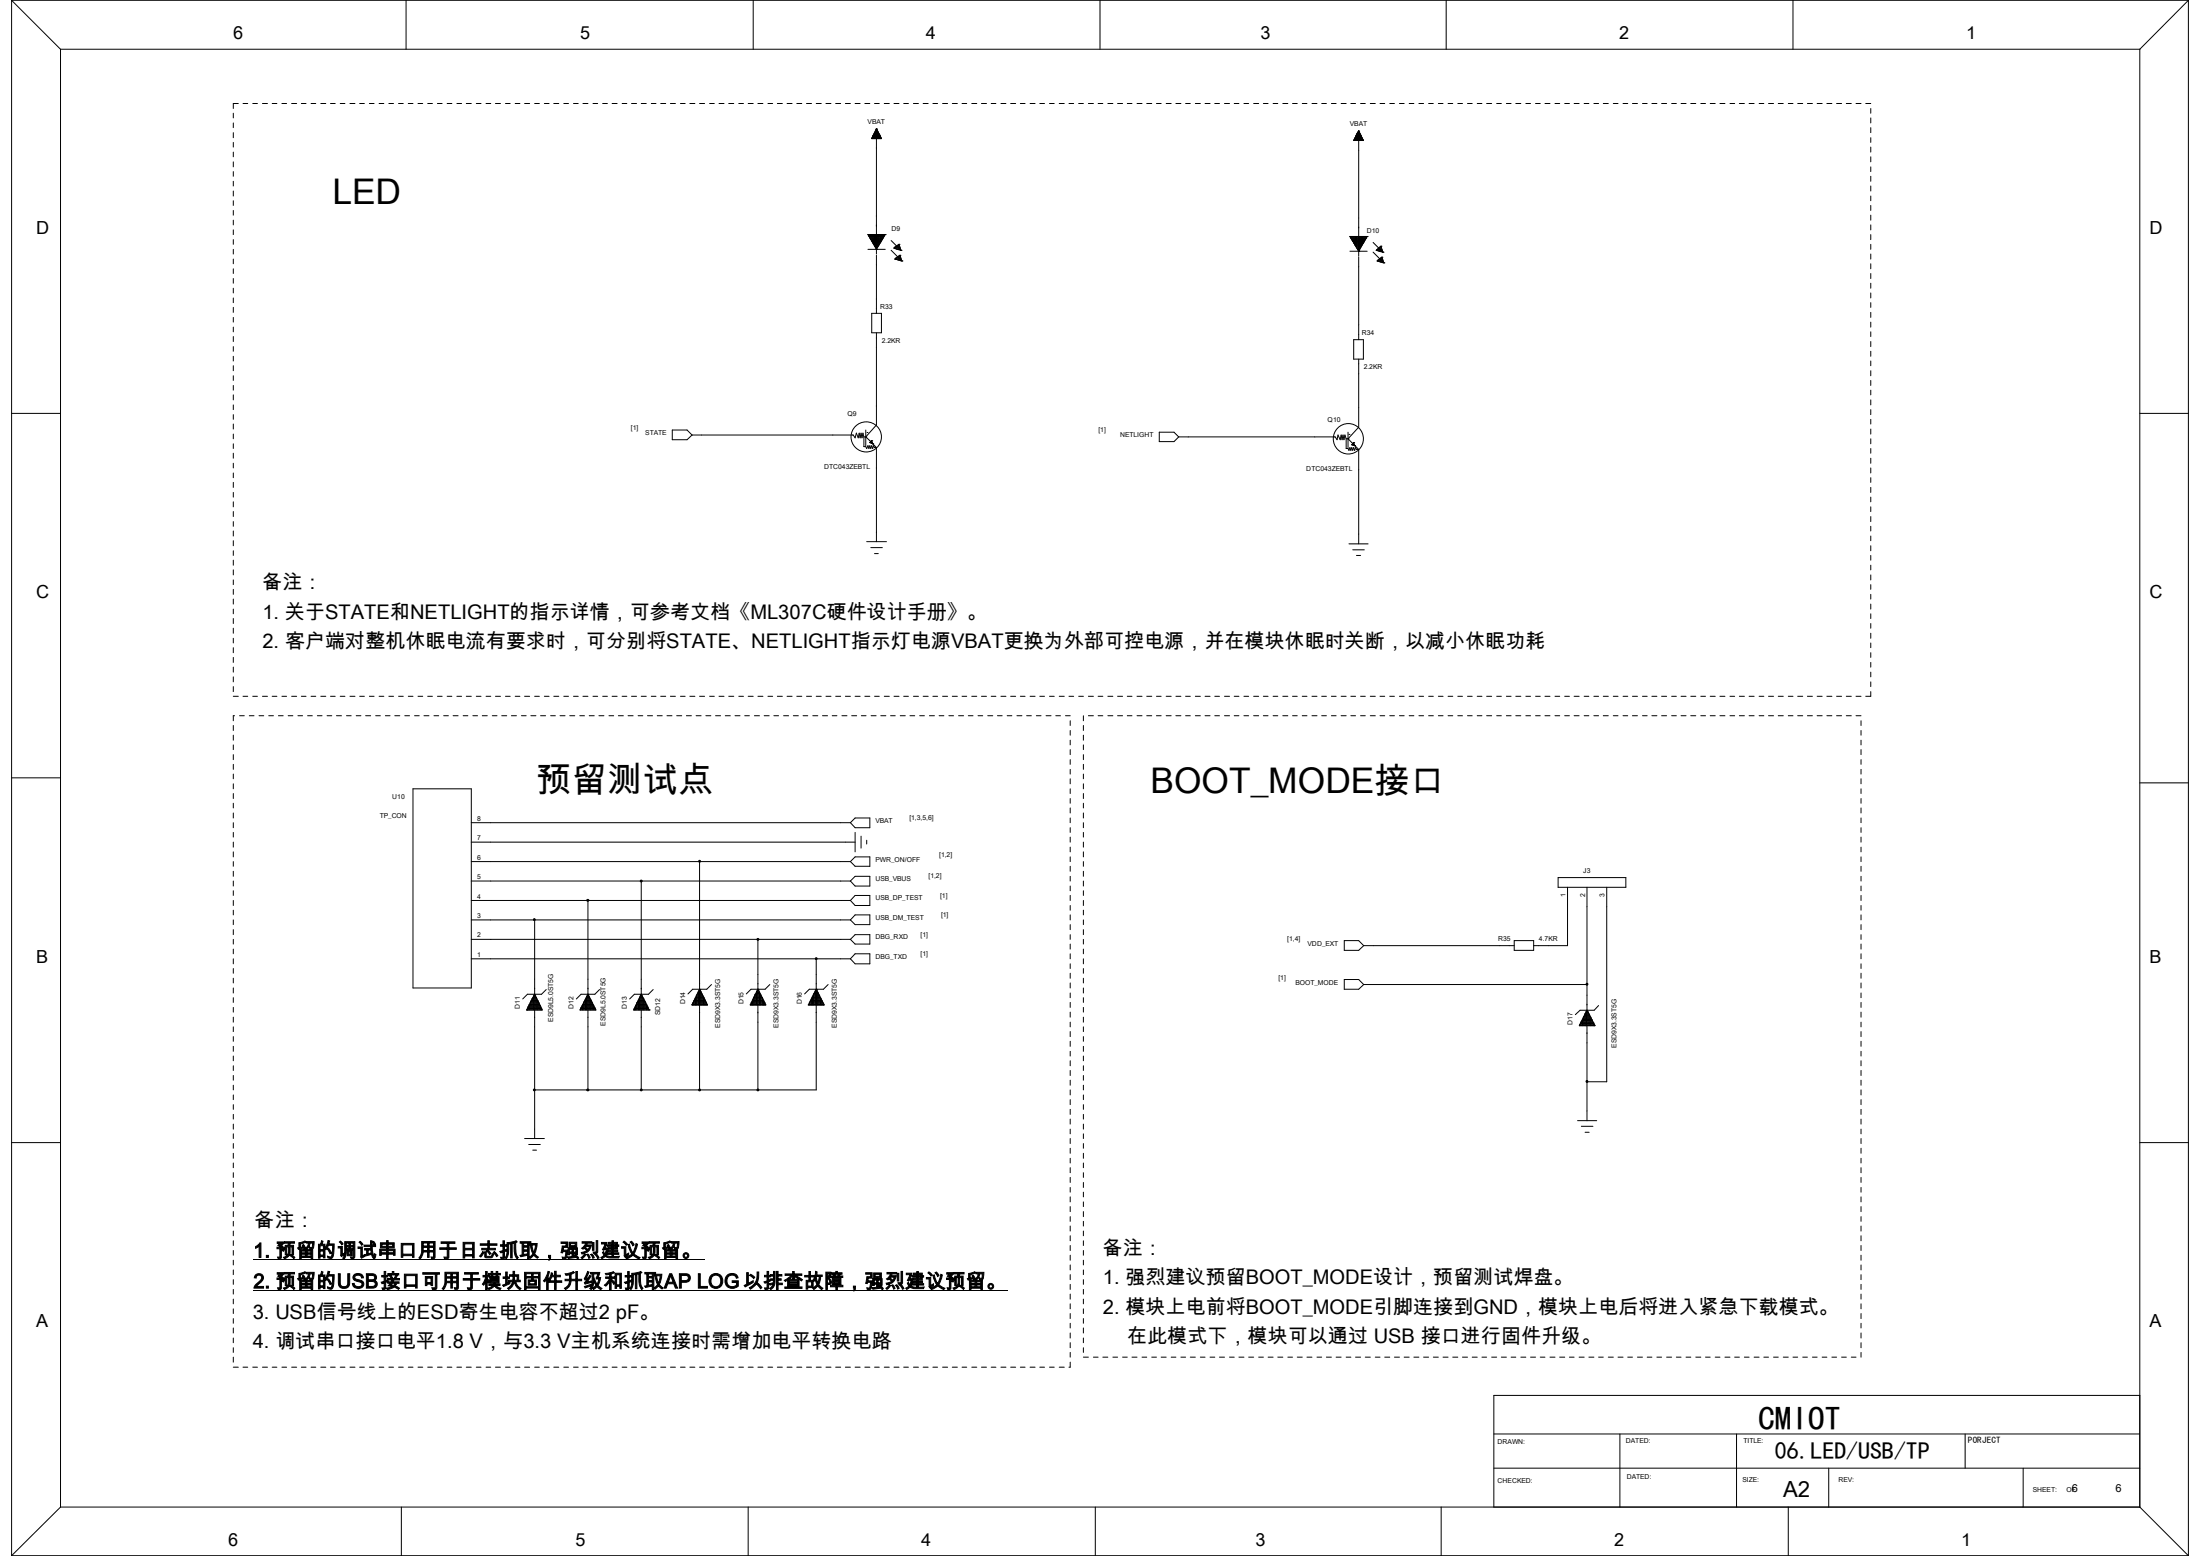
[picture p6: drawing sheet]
<svg xmlns="http://www.w3.org/2000/svg" width="297mm" height="210mm" viewBox="0 0 297 210" stroke-linecap="round" stroke-linejoin="round" font-family="sans-serif">
<g fill="none" stroke="#000" stroke-width=".14">
<path d="M1.6 0l6.6 6.6M1.6 0v210M1.6 0h293.8M8.2 6.6h280.7M8.2 6.6v196.8M31.5 15.3v.6M31.5 16.6v.6M31.5 17.9v.7M31.5 19.2v.7M32.2 14h-.7v.6M32.8 14h.6M34.1 14h.7"/>
<path d="M35.4 14h.7M36.7 14h.7M38.1 14h.6M39.4 14h.6M40.7 14h.6M42 14h.6M43.3 14h.7M44.6 14h.7M45.9 14h.7M47.2 14h.7M48.6 14h.6M49.9 14h.6"/>
<path d="M51.2 14h.6M52.5 14h.6M53.8 14h.6M54.8 0v6.6M55.1 14h.7M56.4 14h.7M57.7 14h.7M59.1 14h.6M60.4 14h.6M61.7 14h.6M62.9 14h.7M64.3 14h.6"/>
<path d="M65.6 14h.7M66.9 14h.7M68.2 14h.7M69.6 14h.6M70.8 14h.7M72.2 14h.6M73.5 14h.6M74.8 14h.6M76.1 14h.7M77.4 14h.7M78.7 14h.7M80.1 14h.6"/>
<path d="M81.4 14h.6M82.6 14h.7M84 14h.6M85.3 14h.6M86.6 14h.6M87.9 14h.7M89.2 14h.7M90.5 14h.7M91.9 14h.6M93.1 14h.7M94.4 14h.7M95.8 14h.6"/>
<path d="M97.1 14h.6M98.4 14h.7M99.7 14h.7M101 14h.7M101.7 0v6.6M102.3 14h.7M103.7 14h.6M104.9 14h.7M106.3 14h.6M107.6 14h.6M108.9 14h.7M110.2 14h.7"/>
<path d="M111.5 14h.7M112.8 14h.7M114.1 14h.7M115.4 14h.7M116.8 14h.6M117.7 18.6v.1M117.7 18.7h1.3M117.7 18.6h1.3v.1M117.8 18.6h1.1M117.8 18.5h1.1M117.9 18.3h.9v.4M117.9 18.3v.4"/>
<path d="M117.9 18.3h.9M117.9 18.2h.9M117.9 18.2v.5M117.9 18.2h.8M118 18.1h.7v.6M118 18.1v.6M118 18.1h.7M118 18h.7M118 17.9v.8M118.1 14h.6M118.1 17.9v.8M118.1 18h.5"/>
<path d="M118.1 17.9h.5M118.2 17.8h.3v.9M118.2 17.8h.3M118.2 17.7v1M118.2 17.7h.3M118.2 17.7h.2M118.2 17.6h.2M118.2 17.5v1.2M118.3 17.6h.1M118.3 17.5h.1v1.2M118.3 17.4v1.3M118.3 17.4h.1"/>
<path d="M118.3 17.4v16.9M118.3 17.4l-.6 1.3M118.3 17.4l.7 1.3h-1.3M118.4 17.6v1.1M118.5 17.7v1M118.6 17.9v.8M118.7 18v.7M118.8 18.2v.5M118.8 18.4h-1v.3M118.9 18.4v.3M118.9 18.5h-1.1v.2M118.9 18.5v.2"/>
<path d="M119.4 14h.7M120.7 14h.7M122 14h.6M123.3 14h.7M124.6 14h.7M125.9 14h.7M127.3 14h.6M128.6 14h.6M129.9 14h.6M131.2 14h.7M132.5 14h.7M133.8 14h.7"/>
<path d="M135.1 14h.7M136.4 14h.7M137.8 14h.6M139.1 14h.6M140.4 14h.6M141.7 14h.6M143 14h.7M144.3 14h.6M145.6 14h.7M146.9 14h.7M148.3 14h.6M148.5 0v6.6"/>
<path d="M149.6 14h.6M150.9 14h.7M152.2 14h.6M153.5 14h.7M154.8 14h.7M156.1 14h.7M157.4 14h.7M158.7 14h.7M160.1 14h.6M161.4 14h.7M162.7 14h.7M164 14h.6"/>
<path d="M165.3 14h.7M166.6 14h.7M167.9 14h.7M169.2 14h.7M170.6 14h.6M171.9 14h.6M173.2 14h.7M174.5 14h.6M175.8 14h.6M177.1 14h.7M178.4 14h.7M179.7 14h.7"/>
<path d="M181.1 14h.6M182.4 14h.6M182.8 18.9h1.3M182.8 18.8h1.2M182.8 18.8v.2M182.9 18.7v.3M182.9 18.7h1v.3M182.9 18.8h1M182.9 18.7h1M182.9 18.6h1M182.9 18.6v.4M183 18.6h.9"/>
<path d="M183 18.5h.8v.5M183 18.4h.8v.6M183.1 18.3h.6M183.1 18.2v.8M183.1 18.1v.9M183.1 18.2h.6M183.2 18.1h.4M183.2 18.1h.4v.9M183.2 18v1M183.2 18h.4M183.3 18h.3M183.3 17.9v1.1"/>
<path d="M183.3 17.8v1.2M183.3 17.9h.3v1.1M183.3 17.9h.2v1.1M183.3 17.8h.2M183.4 17.8h.1M183.4 17.7h.1M183.4 17.7v1.3M183.4 17.7v16.9M183.4 17.7l-.6 1.3h1.3M183.4 17.7l.7 1.3M183.5 17.7v1.3M183.7 14h.6"/>
<path d="M183.7 18.2v.8M183.8 18.3h-.8v.7M183.8 18.5h-.8v.5M183.9 18.6v.4M184 18.8v.2M184 18.9h-1.2v.1M184.1 18.9v.1M185 14h.7M186.3 14h.6M187.6 14h.7M188.9 14h.7M190.2 14h.7"/>
<path d="M191.6 14h.6M192.9 14h.6M194.2 14h.6M195.2 0v6.6M195.5 14h.6M196.8 14h.6M198.1 14h.7M199.4 14h.7M200.7 14h.7M202.1 14h.6M203.4 14h.6M204.6 14h.7"/>
<path d="M206 14h.6M207.3 14h.6M208.6 14h.7M209.9 14h.7M211.2 14h.7M212.5 14h.7M213.9 14h.6M215.2 14h.6M216.5 14h.6M217.8 14h.6M219.1 14h.7M220.4 14h.7"/>
<path d="M221.7 14h.7M223 14h.7M224.3 14h.7M225.7 14h.6M226.9 14h.7M228.3 14h.6M229.6 14h.7M230.9 14h.7M232.2 14h.7M233.6 14h.6M234.8 14h.7M236.1 14h.7"/>
<path d="M237.5 14h.6M238.8 14h.6M240.1 14h.6M241.4 14h.7M242.1 0v6.6M242.7 14h.7M244 14h.7M245.3 14h.7M246.6 14h.7M247.9 14h.7M249.3 14h.6M250.6 14h.6"/>
<path d="M251.9 14h.7M252.6 14.6v.7M252.6 15.9v.7M252.6 17.2v.7M252.6 18.6v.6M252.6 19.9v.6M288.9 6.6v196.8M295.4 0l-6.5 6.6M295.4 0v210M31.5 20.5v.7M31.5 21.8v.7M31.5 23.2v.6"/>
<path d="M31.5 24.5v.6M31.5 25.8v.7M31.5 27.1v.6M31.5 28.4v.6M31.5 29.7v.7M31.5 31v.7M31.5 32.3v.7M31.5 33.7v.6M31.5 35v.6M31.5 36.3v.6M31.5 37.6v.6M31.5 38.9v.6"/>
<path d="M117.2 31.7h.1M117.2 33.7h2.3M117.2 31.7h2.3M117.2 31.7l1.1 2M117.3 31.8h2.1M117.3 31.7v.2h2M117.4 32.1h1.9M117.4 31.7v.4M117.5 32.2h1.7M117.6 31.7v.6h1.5v-.6M117.6 32.5h1.4M117.7 31.7v.9"/>
<path d="M117.7 32.6h1.3M117.8 32.7h1.1M117.8 31.7v1.1M117.9 32.9h.9M117.9 31.7v1.3h.8v-1.3M118 33.1h.7M118.1 31.7v1.5M118.1 33.2h.5M118.2 33.4h.3M118.2 31.7v1.7M118.3 33.5h.1M118.3 33.7h.1"/>
<path d="M118.3 34.5v7.8M118.4 31.7v1.7M118.6 31.7v1.5M118.9 31.7v1M119 31.7v.9M119.3 31.7v.4M119.4 31.7v.2M119.5 31.7h.1M119.5 31.7l-1.2 2M120.3 32.5l1.3 1.3M120.3 33.8l1.3 1.3M120.7 33.5h.1"/>
<path d="M120.7 33.5h.8M120.7 33.5l.9 .3M120.8 35h.1M120.8 33.4h.7v.3M120.8 33.4l-.1 .1M120.8 33.4v.2M120.8 35l1 .2M120.8 35h.8M120.9 33.3v.3M120.9 34.8v.2M120.9 34.8l-.1 .2M120.9 34.8h.7v.4"/>
<path d="M121 33.2h.5M121.1 33.2v.5h.5M121.1 34.7v.3M121.2 34.7h.4M121.2 33.1h.2M121.2 33.1v.6M121.2 34.6v.5h.5M121.3 34.6h.2M121.4 33h.1M121.4 33l.2 .8M121.4 33l-.6 .4M121.4 33v.7"/>
<path d="M121.4 34.5v.6M121.5 34.5h.1M121.5 34.5v.7M121.5 34.5l.3 .7M121.5 34.5l-.6 .3M121.6 33.8h.1M121.8 35.2h.1M182.2 31.9h.1M182.2 31.9h2.4M182.2 33.9h2.4M182.2 31.9l1.2 2M182.3 32.1h2.2"/>
<path d="M182.4 32.2h2M182.4 31.9v.3M182.5 32.3h1.9M182.5 31.9v.5M182.5 32.5h1.8M182.6 31.9v.7h1.6v-.7M182.7 32.7h1.4M182.8 31.9v1M182.8 32.9h1.3M182.9 33h1M182.9 31.9v1.2M182.9 33.1h1"/>
<path d="M183 31.9v1.3h.8v-1.3M183.1 33.4h.6M183.1 31.9v1.6M183.2 33.5h.4M183.3 33.7h.3M183.3 31.9v1.8M183.3 33.8h.2M183.4 33.9h.1M183.4 34.7v11.1M183.6 31.9v1.8M183.7 31.9v1.5M183.9 31.9v1.1"/>
<path d="M184.1 31.9v.9M184.3 31.9v.4M184.4 31.9v.3M184.6 31.9h.1M184.6 31.9l-1.2 2M185.4 32.7l1.3 1.3M185.4 34l1.3 1.3M185.8 33.8h.1M185.8 33.8h.8M185.8 33.8l.9 .2M185.9 35.2h.1M185.9 33.7h.7v.3"/>
<path d="M185.9 33.7l-.1 .1M185.9 33.7v.1M185.9 35.2l.9 .3M185.9 35.2h.8M186.1 35.1h.6v.4M186.1 33.5v.4M186.1 35.1v.2M186.1 35.1l-.2 .1M186.1 33.5h.4M186.2 33.4v.5h.4M186.2 35v.3M186.2 35h.4"/>
<path d="M186.3 33.4h.2M186.3 33.3v.7M186.3 34.9v.4h.5M186.4 34.8h.2M186.4 33.2h.1M186.4 33.2l.3 .8M186.4 33.2l-.5 .5M186.4 33.2v.8M186.4 34.8v.6M186.6 34.7h.1M186.6 34.7v.7M186.6 34.7l.2 .8"/>
<path d="M186.6 34.7l-.5 .4M186.7 34h.1M186.8 35.5h.1M252.6 21.2v.6M252.6 22.5v.7M252.6 23.8v.7M252.6 25.1v.7M252.6 26.5v.6M252.6 27.7v.7M252.6 29v.7M252.6 30.4v.6M252.6 31.7v.6"/>
<path d="M252.6 33v.7M252.6 34.3v.7M252.6 35.6v.7M252.6 36.9v.7M252.6 38.2v.7M252.6 39.5v.7M1.6 55.8h6.6M31.5 40.2v.7M31.5 41.5v.7M31.5 42.8v.7M31.5 44.2v.6M31.5 45.4v.7"/>
<path d="M31.5 46.8v.6M31.5 48.1v.6M31.5 49.4v.6M31.5 50.7v.7M31.5 52v.7M31.5 53.3v.7M31.5 54.7v.6M31.5 56v.6M31.5 57.2v.7M31.5 58.6v.6M31.5 59.9v.6M90.8 58h2l.6 .7-.6 .7h-2z"/>
<path d="M93.4 58.7h21.8l.2 .4 .2-.6 .3 .6 .1-.6 .1 .6 .1-.6 .2 .6 .1-.6 .1 .5M116.6 59v1.3h.3l.1 .2 .2-.3 .1 .3 .1-.3 .2 .3 .1-.3 .1 .3 .1-.3 .2 .2h.2M116.6 59h.3M116.9 59h.1M116.9 58v2.2M116.9 59l1.4 1.4M117.1 58.4h.1M117.4 59.7h.1M117.4 59.7l.4 .2M117.4 59.7h.4M117.7 59.5h.1M117.7 59.5l-.3 .2"/>
<path d="M117.7 59.5l.1 .4M117.7 59.6h-.1v.2M117.7 42.3h1.3v2.6h-1.3zM117.7 59.5v.4M117.8 59.9h.1M118.3 44.9v12.5l-1.4 1.6M156.5 58.3h2l.6 .7-.6 .6h-2zM159.1 59h21.2l.2 .4 .1-.7 .3 .7 .2-.7 .1 .7 .1-.7 .1 .7 .2-.7 .1 .5M181.7 59.2v1.3h.3l.1 .3 .1-.4 .2 .4 .1-.4 .1 .4 .2-.4 .1 .4 .1-.4 .1 .3h.3M181.7 59.2h.3M182 59.2h.1M182 58.3v2.1"/>
<path d="M182 59.2l1.4 1.5M182.1 58.6h.1M182.8 59.7h.1M182.8 59.7l-.3 .3M182.8 59.7l.1 .5M182.8 45.8h1.3v2.7h-1.3zM182.8 59.7v.4M182.8 59.9h-.2v.2M183.4 48.5v9.2l-1.4 1.5M252.6 40.9v.6M252.6 42.2v.6M252.6 43.5v.7"/>
<path d="M252.6 44.8v.6M252.6 46.1v.7M252.6 47.4v.7M252.6 48.7v.7M252.6 50v.7M252.6 51.4v.6M252.6 52.7v.6M252.6 54v.7M252.6 55.3v.7M252.6 56.6v.6M252.6 57.9v.7M252.6 59.2v.7"/>
<path d="M288.9 55.8h6.5M31.5 61.2v.6M31.5 62.5v.7M31.5 63.8v.7M31.5 65.1v.7M31.5 66.5v.6M31.5 67.7v.7M31.5 69v.7M31.5 70.4v.6M31.5 71.7v.6M31.5 73v.7M31.5 74.3v.7"/>
<path d="M31.5 75.6v.7M31.5 76.9v.7M31.5 78.3v.6M31.5 79.5v.7M117 73.1h2.7M117.6 73.9h1.5M118.1 74.7h.5M118.3 60.4v12.7M182.1 73.4h2.6M182.5 60h.1M182.5 60l.4 .2M182.5 60h.3"/>
<path d="M182.6 74.2h1.6M182.9 60.2h.1M183.1 75h.6M183.4 60.7v12.7M252.6 60.5v.7M252.6 61.8v.7M252.6 63.2v.6M252.6 64.5v.6M252.6 65.8v.7M252.6 67.1v.6M252.6 68.4v.6M252.6 69.7v.7"/>
<path d="M252.6 71v.7M252.6 72.3v.7M252.6 73.7v.6M252.6 75v.6M252.6 76.3v.6M252.6 77.6v.7M252.6 78.9v.6M31.5 80.9v.6M31.5 82.2v.6M31.5 83.5v.7M31.5 84.8v.7M31.5 86.1v.7"/>
<path d="M31.5 87.4v.7M31.5 88.7v.7M31.5 90v.7M31.5 91.4v.6M31.5 92.7v.6M31.5 97.9v.7M31.5 99.2v.7M31.5 94h.7M31.7 96.6h-.2v.7M32.3 96.6h.7M32.8 94h.6M33.7 96.6h.6"/>
<path d="M34.1 94h.7M35 96.6h.6M35.4 94h.7M36.3 96.6h.6M36.7 94h.7M37.6 96.6h.6M38.1 94h.6M38.9 96.6h.6M39.4 94h.6M40.2 96.6h.7M40.7 94h.6M41.5 96.6h.7"/>
<path d="M42 94h.6M42.8 96.6h.7M43.3 94h.7M44.2 96.6h.6M44.6 94h.7M45.4 96.6h.7M45.9 94h.7M46.8 96.6h.6M47.2 94h.7M48.1 96.6h.6M48.6 94h.6M49.4 96.6h.6"/>
<path d="M49.9 94h.6M50.7 96.6h.7M51.2 94h.6M52 96.6h.7M52.5 94h.6M53.3 96.6h.7M53.8 94h.6M54.7 96.6h.6M55.1 94h.7M56 96.6h.6M56.4 94h.7M57.2 96.6h.7"/>
<path d="M57.7 94h.7M58.6 96.6h.6M59.1 94h.6M59.9 96.6h.6M60.4 94h.6M61.2 96.6h.6M61.7 94h.6M62.5 96.6h.7M62.9 94h.7M63.8 96.6h.7M64.3 94h.6M65.1 96.6h.7"/>
<path d="M65.6 94h.7M66.5 96.6h.6M66.9 94h.7M67.7 96.6h.7M68.2 94h.7M69 96.6h.7M69.6 94h.6M70.4 96.6h.6M70.8 94h.7M71.7 96.6h.6M72.2 94h.6M73 96.6h.7"/>
<path d="M73.5 94h.6M74.3 96.6h.7M74.8 94h.6M75.6 96.6h.7M76.1 94h.7M76.9 96.6h.7M77.4 94h.7M78.3 96.6h.6M78.7 94h.7M79.5 96.6h.7M80.1 94h.6M80.9 96.6h.6"/>
<path d="M81.4 94h.6M82.2 96.6h.6M82.6 94h.7M83.5 96.6h.7M84 94h.6M84.8 96.6h.7M85.3 94h.6M86.1 96.6h.7M86.6 94h.6M87.4 96.6h.7M87.9 94h.7M88.7 96.6h.7"/>
<path d="M89.2 94h.7M90 96.6h.7M90.5 94h.7M91.4 96.6h.6M91.9 94h.6M92.7 96.6h.6M93.1 94h.7M94 96.6h.7M94.4 94h.7M95.3 96.6h.7M95.8 94h.6M96.6 96.6h.7"/>
<path d="M97.1 94h.6M97.9 96.6h.7M98.4 94h.7M99.2 96.6h.7M99.7 94h.7M100.5 96.6h.7M101 94h.7M101.9 96.6h.6M102.3 94h.7M103.2 96.6h.6M103.7 94h.6M104.5 96.6h.6"/>
<path d="M104.9 94h.7M105.8 96.6h.7M106.3 94h.6M107.1 96.6h.7M107.6 94h.6M108.4 96.6h.7M108.9 94h.7M109.7 96.6h.7M110.2 94h.7M111 96.6h.7M111.5 94h.7M112.4 96.6h.6"/>
<path d="M112.8 94h.7M113.7 96.6h.6M114.1 94h.7M115 96.6h.7M115.4 94h.7M116.3 96.6h.6M116.8 94h.6M117.6 96.6h.7M118.1 94h.6M118.9 96.6h.7M119.4 94h.7M120.2 96.6h.7"/>
<path d="M120.7 94h.7M121.5 96.6h.7M122 94h.6M122.9 96.6h.6M123.3 94h.7M124.2 96.6h.6M124.6 94h.7M125.5 96.6h.7M125.9 94h.7M126.8 96.6h.6M127.3 94h.6M128.1 96.6h.6"/>
<path d="M128.6 94h.6M129.4 96.6h.7M129.9 94h.6M130.7 96.6h.7M131.2 94h.7M132 96.6h.7M132.5 94h.7M133.3 96.6h.7M133.8 94h.7M134.7 96.6h.6M135.1 94h.7M136 96.6h.6"/>
<path d="M136.4 94h.7M137.3 96.6h.7M137.8 94h.6M138.6 96.6h.6M139.1 94h.6M139.9 96.6h.6M140.4 94h.6M141.2 96.6h.7M141.7 94h.6M142.5 96.6h.7M143 94h.7M143.8 96.6h.7"/>
<path d="M144.3 94h.6M144.5 97.3v.6M144.5 98.6v.6M144.5 99.9v.6M145.6 94h.7M146.3 96.6v.7M146.3 97.9v.7M146.3 99.2v.7M146.9 94h.7M146.9 96.6h.7M148.3 94h.6M148.3 96.6h.6"/>
<path d="M149.6 94h.6M149.6 96.6h.6M150.9 94h.7M150.9 96.6h.7M152.2 94h.6M152.2 96.6h.6M153.5 94h.7M153.5 96.6h.7M154.8 94h.7M154.8 96.6h.7M156.1 94h.7M156.1 96.6h.7"/>
<path d="M157.4 94h.7M157.4 96.6h.7M158.7 94h.7M158.7 96.6h.7M160.1 94h.6M160.1 96.6h.6M161.4 94h.7M161.4 96.6h.7M162.7 94h.7M162.7 96.6h.7M164 94h.6M164 96.6h.6"/>
<path d="M165.3 94h.7M165.3 96.6h.7M166.6 94h.7M166.6 96.6h.7M167.9 94h.7M167.9 96.6h.7M169.2 94h.7M169.2 96.6h.7M170.6 94h.6M170.6 96.6h.6M171.9 94h.6M171.9 96.6h.6"/>
<path d="M173.2 94h.7M173.2 96.6h.7M174.5 94h.6M174.5 96.6h.6M175.8 94h.6M175.8 96.6h.6M177.1 94h.7M177.1 96.6h.7M178.4 94h.7M178.4 96.6h.7M179.7 94h.7M179.7 96.6h.7"/>
<path d="M181.1 94h.6M181.1 96.6h.6M182.4 94h.6M182.4 96.6h.6M183.7 94h.6M183.7 96.6h.6M185 94h.7M185 96.6h.7M186.3 94h.6M186.3 96.6h.6M187.6 94h.7M187.6 96.6h.7"/>
<path d="M188.9 94h.7M188.9 96.6h.7M190.2 94h.7M190.2 96.6h.7M191.6 94h.6M191.6 96.6h.6M192.9 94h.6M192.9 96.6h.6M194.2 94h.6M194.2 96.6h.6M195.5 94h.6M195.5 96.6h.6"/>
<path d="M196.8 94h.6M196.8 96.6h.6M198.1 94h.7M198.1 96.6h.7M199.4 94h.7M199.4 96.6h.7M200.7 94h.7M200.7 96.6h.7M202.1 94h.6M202.1 96.6h.6M203.4 94h.6M203.4 96.6h.6"/>
<path d="M204.6 94h.7M204.6 96.6h.7M206 94h.6M206 96.6h.6M207.3 94h.6M207.3 96.6h.6M208.6 94h.7M208.6 96.6h.7M209.9 94h.7M209.9 96.6h.7M211.2 94h.7M211.2 96.6h.7"/>
<path d="M212.5 94h.7M212.5 96.6h.7M213.9 94h.6M213.9 96.6h.6M215.2 94h.6M215.2 96.6h.6M216.5 94h.6M216.5 96.6h.6M217.8 94h.6M217.8 96.6h.6M219.1 94h.7M219.1 96.6h.7"/>
<path d="M220.4 94h.7M220.4 96.6h.7M221.7 94h.7M221.7 96.6h.7M223 94h.7M223 96.6h.7M224.3 94h.7M224.3 96.6h.7M225.7 94h.6M225.7 96.6h.6M226.9 94h.7M226.9 96.6h.7"/>
<path d="M228.3 94h.6M228.3 96.6h.6M229.6 94h.7M229.6 96.6h.7M230.9 94h.7M230.9 96.6h.7M232.2 94h.7M232.2 96.6h.7M233.6 94h.6M233.6 96.6h.6M234.8 94h.7M234.8 96.6h.7"/>
<path d="M236.1 94h.7M236.1 96.6h.7M237.5 94h.6M237.5 96.6h.6M238.8 94h.6M238.8 96.6h.6M240.1 94h.6M240.1 96.6h.6M241.4 94h.7M241.4 96.6h.7M242.7 94h.7M242.7 96.6h.7"/>
<path d="M244 94h.7M244 96.6h.7M245.3 94h.7M245.3 96.6h.7M246.6 94h.7M246.6 96.6h.7M247.9 94h.7M247.9 96.6h.7M249.3 94h.6M249.3 96.6h.6M250.6 94h.6M250.6 96.6h.6"/>
<path d="M251.2 97.3v.6M251.2 98.6v.6M251.2 99.9v.6M252.6 93.3v.7h-.7M252.6 80.2v.7M252.6 81.5v.7M252.6 82.8v.7M252.6 84.2v.6M252.6 85.5v.6M252.6 86.8v.6M252.6 88.1v.6M252.6 89.4v.6"/>
<path d="M252.6 90.7v.7M252.6 92v.7M1.6 105h6.6M31.5 100.5v.7M31.5 101.9v.6M31.5 103.2v.6M31.5 104.5v.6M31.5 105.8v.7M31.5 107.1v.7M31.5 108.4v.7M31.5 109.7v.7M31.5 111v.7"/>
<path d="M31.5 112.4v.6M31.5 113.7v.6M31.5 115v.7M31.5 116.3v.6M31.5 117.6v.7M31.5 118.9v.7M55.8 106.5h7.8v26.8h-7.8zM63.6 111h51.2M63.6 113.7h51.8M63.6 116.3h51.2M63.6 118.9h51.2M86.6 118.9v15.3"/>
<path d="M94.4 116.3v17.2M114.8 111l.6-.6h2v1.3h-2zM114.8 116.3l.6-.6h2v1.2h-2zM114.8 118.9l.6-.6h2v1.3h-2zM115.4 112.4v2.6M116.2 112.9v1.6M117 113.4v.5M144.5 101.2v.7M144.5 102.5v.7M144.5 103.8v.7M144.5 105.1v.7M144.5 106.5v.6"/>
<path d="M144.5 107.8v.6M144.5 109.1v.6M144.5 110.4v.6M144.5 111.7v.7M144.5 113v.7M144.5 114.3v.7M144.5 115.7v.6M144.5 116.9v.7M144.5 118.3v.6M144.5 119.6v.6M146.3 100.5v.7M146.3 101.9v.6"/>
<path d="M146.3 103.2v.6M146.3 104.5v.6M146.3 105.8v.7M146.3 107.1v.7M146.3 108.4v.7M146.3 109.7v.7M146.3 111v.7M146.3 112.4v.6M146.3 113.7v.6M146.3 115v.7M146.3 116.3v.6M146.3 117.6v.7"/>
<path d="M146.3 118.9v.7M210.4 118.4h9.1v1.4h-9.1zM211.6 119.8v7.8h-4.5M214.2 119.8v16.6M216.9 119.8v26.2h-2.7M251.2 101.2v.7M251.2 102.5v.7M251.2 103.8v.7M251.2 105.1v.7M251.2 106.5v.6M251.2 107.8v.6M251.2 109.1v.6"/>
<path d="M251.2 110.4v.6M251.2 111.7v.7M251.2 113v.7M251.2 114.3v.7M251.2 115.7v.6M251.2 116.9v.7M251.2 118.3v.6M251.2 119.6v.6M288.9 105.7h6.5M31.5 120.2v.7M31.5 121.5v.7M31.5 122.9v.6"/>
<path d="M31.5 124.2v.6M31.5 125.5v.7M31.5 126.8v.6M31.5 128.1v.6M31.5 129.4v.7M31.5 130.7v.7M31.5 132v.7M31.5 133.3v.7M31.5 134.7v.6M31.5 136v.6M31.5 137.3v.7M31.5 138.6v.6"/>
<path d="M31.5 139.9v.6M63.6 121.5h51.2M63.6 124.2h51.2M63.6 126.8h51.2M63.6 129.4h51.2M72.2 124.2v10M72.2 136.3v17.4M73.7 133.6l-.6 .6h-1.9l-.6 .6M79.4 121.5v12.7M79.4 136.3v10.8M80.9 133.6l-.6 .6h-1.9l-.6 .6M86.6 136.3v10.8"/>
<path d="M88.2 133.6l-.7 .6h-1.9l-.6 .6M94.4 135.6v11.5M96.1 132.9l-.7 .6h-1.9l-.6 .7M102.3 126.8v6.7M102.3 135.6v11.5M103.9 132.9l-.6 .6h-1.9l-.6 .7M110.2 129.4v4.1M110.2 135.6v11.5h-38M111.8 132.9l-.6 .6h-1.9l-.7 .7M115.4 120.9h2v1.3h-2l-.6-.7zM115.4 123.5h2v1.3h-2l-.6-.6zM115.4 126.2h2v1.2h-2l-.6-.6z"/>
<path d="M115.4 128.7h2v1.4h-2l-.6-.7zM144.5 120.9v.6M144.5 122.2v.7M144.5 123.5v.7M144.5 124.8v.7M144.5 126.2v.6M144.5 127.4v.7M144.5 128.7v.7M144.5 130.1v.6M144.5 131.4v.6M144.5 132.7v.6M144.5 134v.7"/>
<path d="M144.5 135.3v.7M144.5 136.6v.7M144.5 138v.6M144.5 139.2v.7M146.3 120.2v.7M146.3 121.5v.7M146.3 122.9v.6M146.3 124.2v.6M146.3 125.5v.7M146.3 126.8v.6M146.3 128.1v.6M146.3 129.4v.7"/>
<path d="M146.3 130.7v.7M146.3 132v.7M146.3 133.3v.7M146.3 134.7v.6M146.3 136v.6M146.3 137.3v.7M146.3 138.6v.6M146.3 139.9v.6M181.5 132.2h1.9l.7 .7-.7 .6h-1.9zM181.5 127h1.9l.7 .6-.7 .7h-1.9zM184.1 127.6h20.3M184.1 132.9h30.1"/>
<path d="M204.4 127h2.7v1.3h-2.7zM214.2 138.4v12.9M215.8 135.7l-.6 .7h-1.9l-.6 .5M251.2 120.9v.6M251.2 122.2v.7M251.2 123.5v.7M251.2 124.8v.7M251.2 126.2v.6M251.2 127.4v.7M251.2 128.7v.7M251.2 130.1v.6M251.2 131.4v.6"/>
<path d="M251.2 132.7v.6M251.2 134v.7M251.2 135.3v.7M251.2 136.6v.7M251.2 138v.6M251.2 139.2v.7M1.6 154.2h6.6M31.5 141.2v.7M31.5 142.5v.7M31.5 143.8v.7M31.5 145.2v.6M31.5 146.5v.6"/>
<path d="M31.5 147.8v.6M31.5 149.1v.6M31.5 150.4v.6M31.5 151.7v.7M31.5 153v.7M31.5 154.3v.7M31.5 155.7v.6M31.5 157v.6M31.5 158.3v.6M31.5 159.6v.7M70.8 153.7h2.7M71.4 154.5h1.5"/>
<path d="M71.9 155.2h.5M144.5 140.5v.7M144.5 141.9v.6M144.5 143.2v.6M144.5 144.5v.7M144.5 145.8v.7M144.5 147.1v.7M144.5 148.4v.7M144.5 149.7v.7M144.5 151v.7M144.5 152.4v.6M144.5 153.7v.6"/>
<path d="M144.5 155v.7M144.5 156.3v.7M144.5 157.6v.7M144.5 158.9v.7M146.3 141.2v.7M146.3 142.5v.7M146.3 143.8v.7M146.3 145.2v.6M146.3 146.5v.6M146.3 147.8v.6M146.3 149.1v.6M146.3 150.4v.6"/>
<path d="M146.3 151.7v.7M146.3 153v.7M146.3 154.3v.7M146.3 155.7v.6M146.3 157v.6M146.3 158.3v.6M146.3 159.6v.7M213 151.3h2.6M213.5 152h1.6M214 152.8h.5M251.2 140.5v.7M251.2 141.9v.6"/>
<path d="M251.2 143.2v.6M251.2 144.5v.7M251.2 145.8v.7M251.2 147.1v.7M251.2 148.4v.7M251.2 149.7v.7M251.2 151v.7M251.2 152.4v.6M251.2 153.7v.6M251.2 155v.7M251.2 156.3v.7M251.2 157.6v.7"/>
<path d="M251.2 158.9v.7M288.9 154.2h6.5M31.5 160.9v.6M31.5 162.2v.7M31.5 163.5v.7M31.5 164.8v.7M31.5 166.2v.6M31.5 167.5v.6M31.5 168.8v.6M31.5 170.1v.6M31.5 171.4v.6M31.5 172.7v.7"/>
<path d="M31.5 174v.7M31.5 175.3v.7M31.5 176.7v.6M31.5 178v.6M31.5 179.2v.7M34.2 174.2h101.9M34.2 170h61M144.5 160.3v.6M144.5 161.5v.7M144.5 162.9v.6M144.5 164.2v.6M144.5 165.5v.7"/>
<path d="M144.5 166.8v.7M144.5 168.1v.7M144.5 169.4v.7M144.5 170.7v.7M144.5 172v.7M144.5 173.4v.6M144.5 174.7v.6M144.5 176v.7M144.5 177.3v.7M144.5 178.6v.6M144.5 179.9v.7M146.3 160.9v.6"/>
<path d="M146.3 162.2v.7M146.3 163.5v.7M146.3 164.8v.7M146.3 166.2v.6M146.3 167.5v.6M146.3 168.8v.6M146.3 170.1v.6M146.3 171.4v.6M146.3 172.7v.7M146.3 174v.7M146.3 175.3v.7M146.3 176.7v.6"/>
<path d="M146.3 178v.6M146.3 179.2v.7M251.2 160.3v.6M251.2 161.5v.7M251.2 162.9v.6M251.2 164.2v.6M251.2 165.5v.7M251.2 166.8v.7M251.2 168.1v.7M251.2 169.4v.7M251.2 170.7v.7M251.2 172v.7"/>
<path d="M251.2 173.4v.6M251.2 174.7v.6M251.2 176v.7M251.2 177.3v.7M251.2 178.6v.6M251.2 179.9v.7M31.5 180.6v.6M31.5 181.9v.6M31.5 183.2v.7M31.5 184.5h.7M32.8 184.5h.6M34.1 184.5h.7"/>
<path d="M35.4 184.5h.7M36.7 184.5h.7M38.1 184.5h.6M39.4 184.5h.6M40.7 184.5h.6M42 184.5h.6M43.3 184.5h.7M44.6 184.5h.7M45.9 184.5h.7M47.2 184.5h.7M48.6 184.5h.6M49.9 184.5h.6"/>
<path d="M51.2 184.5h.6M52.5 184.5h.6M53.8 184.5h.6M55.1 184.5h.7M56.4 184.5h.7M57.7 184.5h.7M59.1 184.5h.6M60.4 184.5h.6M61.7 184.5h.6M62.9 184.5h.7M64.3 184.5h.6M65.6 184.5h.7"/>
<path d="M66.9 184.5h.7M68.2 184.5h.7M69.6 184.5h.6M70.8 184.5h.7M72.2 184.5h.6M73.5 184.5h.6M74.8 184.5h.6M76.1 184.5h.7M77.4 184.5h.7M78.7 184.5h.7M80.1 184.5h.6M81.4 184.5h.6"/>
<path d="M82.6 184.5h.7M84 184.5h.6M85.3 184.5h.6M86.6 184.5h.6M87.9 184.5h.7M89.2 184.5h.7M90.5 184.5h.7M91.9 184.5h.6M93.1 184.5h.7M94.4 184.5h.7M95.8 184.5h.6M97.1 184.5h.6"/>
<path d="M98.4 184.5h.7M99.7 184.5h.7M101 184.5h.7M102.3 184.5h.7M103.7 184.5h.6M104.9 184.5h.7M106.3 184.5h.6M107.6 184.5h.6M108.9 184.5h.7M110.2 184.5h.7M111.5 184.5h.7M112.8 184.5h.7"/>
<path d="M114.1 184.5h.7M115.4 184.5h.7M116.8 184.5h.6M118.1 184.5h.6M119.4 184.5h.7M120.7 184.5h.7M122 184.5h.6M123.3 184.5h.7M124.6 184.5h.7M125.9 184.5h.7M127.3 184.5h.6M128.6 184.5h.6"/>
<path d="M129.9 184.5h.6M131.2 184.5h.7M132.5 184.5h.7M133.8 184.5h.7M135.1 184.5h.7M136.4 184.5h.7M137.8 184.5h.6M139.1 184.5h.6M140.4 184.5h.6M141.7 184.5h.6M143 184.5h.7M144.5 183.9v.6h-.2"/>
<path d="M144.5 181.2v.7M144.5 182.5v.7M146.3 180.6v.6M146.3 181.9v.6M146.3 183.2h.6M147.6 183.2h.7M148.9 183.2h.7M150.2 183.2h.7M151.6 183.2h.6M152.8 183.2h.7M154.2 183.2h.6M155.5 183.2h.6"/>
<path d="M156.8 183.2h.6M158.1 183.2h.6M159.4 183.2h.7M160.7 183.2h.7M162.1 183.2h.6M163.4 183.2h.6M164.6 183.2h.7M166 183.2h.6M167.3 183.2h.6M168.6 183.2h.6M169.9 183.2h.7M171.2 183.2h.7"/>
<path d="M172.5 183.2h.7M173.9 183.2h.6M175.1 183.2h.7M176.4 183.2h.7M177.8 183.2h.6M179.1 183.2h.6M180.4 183.2h.7M181.7 183.2h.7M183 183.2h.7M184.3 183.2h.7M185.7 183.2h.6M186.9 183.2h.7"/>
<path d="M188.3 183.2h.6M189.6 183.2h.6M190.9 183.2h.7M192.2 183.2h.7M193.5 183.2h.7M194.8 183.2h.7M196.1 183.2h.7M197.4 183.2h.7M198.8 183.2h.6M200.1 183.2h.6M201.4 183.2h.7M201.7 193.5h87.2"/>
<path d="M201.7 198.2h87.2M202.7 183.2h.7M204 183.2h.6M205.3 183.2h.7M206.6 183.2h.7M207.9 183.2h.7M209.3 183.2h.6M210.6 183.2h.6M211.9 183.2h.6M213.2 183.2h.7M214.5 183.2h.7M215.8 183.2h.7"/>
<path d="M217.1 183.2h.7M218.4 183.2h.7M218.7 193.5v9.9M219.8 183.2h.6M221.1 183.2h.6M222.4 183.2h.6M223.7 183.2h.6M225 183.2h.7M226.3 183.2h.6M227.6 183.2h.7M228.9 183.2h.7M230.3 183.2h.6"/>
<path d="M231.6 183.2h.6M232.9 183.2h.7M234.2 183.2h.6M234.4 193.5v9.9M235.5 183.2h.6M236.8 183.2h.7M238.1 183.2h.7M239.4 183.2h.7M240.7 183.2h.7M242.1 183.2h.6M243.4 183.2h.6M244.7 183.2h.6"/>
<path d="M246 183.2h.6M246.9 198.2v5.2M247.3 183.2h.6M248.6 183.2h.7M249.9 183.2h.7M251.2 181.2v.7M251.2 182.5v.7M265.3 193.5v4.7M273.1 198.2v5.2M288.9 188.3h-87.2v15.1M1.6 210h293.8M8.2 203.4l-6.6 6.6"/>
<path d="M8.2 203.4h280.7M54.2 203.4v6.6M101 203.4v6.6M147.9 203.4v6.6M194.6 203.4v6.6M241.4 203.4v6.6M288.9 203.4l6.5 6.6"/>
<circle cx="117" cy="59" r="2.04"/>
<circle cx="182" cy="59.2" r="2.04"/>
</g>
<g fill="none" stroke="#000" stroke-width=".17">
<path d="M71.1 136.3h.1M71.2 136.1h1.9v.2M71.3 135.9h1.7M71.3 135.9v.4M71.4 135.8h1.5v.5M71.5 135.6h1.4M71.5 135.6v.7M71.5 135.4h1.3v.9M71.7 135.2h1M71.7 135.1v1.2M71.7 135h.9v1.3M71.8 134.8h.7"/>
<path d="M71.8 134.8v1.5M71.9 134.7h.5v1.6M72.1 134.5h.2M72.1 134.4v1.9M72.1 134.3h.1v2M72.2 134.2l1 2.1h-2.1zM78.4 136.1h1.9M78.4 136v.3M78.5 135.9h1.7M78.6 135.8h1.6M78.7 135.6v.7M78.7 135.6h1.4"/>
<path d="M78.8 135.4h1.2M78.8 135.3v1M78.9 135.2h1M79 135h.8M79 134.9v1.4M79.1 134.8h.6M79.2 134.7h.4M79.2 134.5v1.8M79.2 134.5h.3M79.3 134.3h.1M79.4 134.2l1 2.1h-2.1zM79.4 134.2v2.1"/>
<path d="M79.5 134.5v1.8M79.8 134.9v1.4M79.9 135.3v1M80.1 135.7v.6M80.3 136v.3M85.7 135.9h1.8v.4M85.8 135.8h1.6M85.8 135.7v.6M85.9 135.6h1.4M86 135.4h1.2M86 135.3v1M86.1 135.2h1"/>
<path d="M86.2 135h.8M86.2 135v1.3M86.3 134.8h.6v1.5M86.4 134.7h.4M86.4 134.6v1.7M86.4 134.5h.3v1.8M86.5 134.3h.2M86.5 134.2v2.1M86.6 134.2l1 2.1h-2zM87.1 135.2v1.1M87.3 135.6v.7M87.5 136.1h-1.9v.2"/>
<path d="M87.6 136.3h.1M93.4 135.6h2.1M93.5 135.4v.2M93.6 135.4h1.8M93.6 135.2h1.7M93.7 135v.6M93.7 135h1.5M93.8 134.8h1.3M94 134.5h1M94.1 134.3v1.3M94.1 134.3h.7M94.2 134.1h.5"/>
<path d="M94.3 133.9h.4M94.3 133.9v1.7M94.4 133.7h.2M94.4 133.6h.1M94.4 133.5l1.1 2.1h-2.1zM94.4 133.5v2.1M94.6 133.8v1.8M94.8 134.2v1.4M95 134.6v1M95 134.7h-1.1v.9M95.2 135v.6M95.3 135.3v.3"/>
<path d="M101.3 135.6h2M101.4 135.4h1.9M101.4 135.3v.3M101.5 135.2h1.7M101.6 135h1.5M101.6 135v.6M101.7 134.8h1.3M101.8 134.7h1.1M101.8 134.6v1M101.9 134.5h.9M101.9 134.3h.8v1.3M101.9 134.2v1.4"/>
<path d="M102.1 134.1h.5M102.2 133.9h.3M102.2 133.8v1.8M102.2 133.7h.2M102.3 133.6h.1M102.3 133.5l1.1 2.1h-2.1zM102.3 133.5v2.1M102.5 133.9v1.7M102.9 134.6v1M103.1 135v.6M103.3 135.3v.3M109.2 135.6h2"/>
<path d="M109.3 135.4h1.8M109.3 135.3v.3M109.4 135.2h1.6M109.5 135h1.5v.6M109.5 134.9v.7M109.6 134.8h1.3M109.6 134.7h1.1M109.7 134.5v1.1M109.7 134.5h1M109.8 134.3h.8M109.9 134.2v1.4M109.9 134.1h.6"/>
<path d="M110 133.9h.4v1.7M110.1 133.8v1.8M110.1 133.7h.2M110.2 133.6h.1M110.2 133.5l1.1 2.1h-2.2zM110.2 133.6v2M110.6 134.3v1.3M110.8 134.7v.9M111.2 135.4v.2M213.3 138.3h2M213.3 138.3v.1M213.4 138.1h1.8"/>
<path d="M213.6 137.8h1.4M213.7 137.4h1.1M213.8 137.2h.9M213.8 137.2v1.2M213.9 137h.7M214 136.9h.5M214 136.8v1.6M214.1 136.7h.3M214.2 136.5h.2M214.2 136.4v2M214.2 136.4l1.1 2h-2.1zM214.4 136.6v1.8"/>
<path d="M214.5 136.9v1.5M214.8 137.3v1.1M214.9 137.6h-1.2v.8M214.9 137.6v.8M215.1 138h-1.7v.4M215.1 138v.4M215.3 138.4h.1"/>
</g>
<g fill="#000" stroke="#000" stroke-width=".14">
<path d="M79.2 121.4h.3v.2h-.3z" fill-rule="evenodd"/>
<path d="M79.2 147h.3v.2h-.3z" fill-rule="evenodd"/>
<circle cx="86.6" cy="118.9" r=".13"/>
<circle cx="94.4" cy="116.2" r=".13"/>
<circle cx="72.1" cy="124.1" r=".13"/>
<circle cx="102.3" cy="126.8" r=".13"/>
<circle cx="110.2" cy="129.4" r=".13"/>
<circle cx="214.2" cy="132.8" r=".13"/>
<circle cx="72.1" cy="147.1" r=".13"/>
<circle cx="86.6" cy="147.1" r=".13"/>
<circle cx="94.4" cy="147.1" r=".13"/>
<circle cx="102.3" cy="147.1" r=".13"/>
<circle cx="214.2" cy="146" r=".13"/>
</g>
<g font-size="4.8">
<text x="44.9" y="27.5">LED</text>
<text x="72.4" y="106.8">预留测试点</text>
<text x="155.3" y="107.1">BOOT_MODE接口</text>
</g>
<text font-size="4.5" x="237.4" y="193">CMIOT</text>
<text font-size="3.3" x="239.6" y="196.9">06.LED/USB/TP</text>
<text font-size="3" x="240.7" y="202">A2</text>
<g font-size="2.7">
<text x="35.4" y="83.5">1. 关于STATE和NETLIGHT的指示详情，可参考文档《ML307C硬件设计手册》。</text>
<text x="35.4" y="79.5">备注：</text>
<text x="35.4" y="87.4">2. 客户端对整机休眠电流有要求时，可分别将STATE、NETLIGHT指示灯电源VBAT更换为外部可控电源，并在模块休眠时关断，以减小休眠功耗</text>
<text x="34.4" y="165.7">备注：</text>
<text x="34.2" y="173.9">2. 预留的USB接口可用于模块固件升级和抓取AP LOG以排查故障，强烈建议预留。</text>
<text x="34.2" y="169.7">1. 预留的调试串口用于日志抓取，强烈建议预留。</text>
<text x="148.9" y="173.4">1. 强烈建议预留BOOT_MODE设计，预留测试焊盘。</text>
<text x="148.9" y="169.4">备注：</text>
<text x="34.1" y="178">3. USB信号线上的ESD寄生电容不超过2 pF。</text>
<text x="148.9" y="177.3">2. 模块上电前将BOOT_MODE引脚连接到GND，模块上电后将进入紧急下载模式。</text>
<text x="34.1" y="181.9">4. 调试串口接口电平1.8 V，与3.3 V主机系统连接时需增加电平转换电路</text>
<text x="152.2" y="181.2">在此模式下，模块可以通过 USB 接口进行固件升级。</text>
</g>
<g font-size="2.4">
<text x="31.5" y="5.3">6</text>
<text x="78.3" y="5.3">5</text>
<text x="125" y="5.3">4</text>
<text x="170.2" y="5.3">3</text>
<text x="218.6" y="5.3">2</text>
<text x="265.4" y="5.3">1</text>
<text x="4.9" y="31.5">D</text>
<text x="290.2" y="31.5">D</text>
<text x="4.9" y="80.7">C</text>
<text x="290.2" y="80.7">C</text>
<text x="4.9" y="130">B</text>
<text x="290.2" y="130">B</text>
<text x="4.9" y="179.1">A</text>
<text x="290.2" y="179.1">A</text>
<text x="30.8" y="208.7">6</text>
<text x="77.7" y="208.7">5</text>
<text x="124.4" y="208.7">4</text>
<text x="169.5" y="208.7">3</text>
<text x="217.9" y="208.7">2</text>
<text x="264.8" y="208.7">1</text>
</g>
<g font-size="1.5">
<text x="279.7" y="201.3">6</text>
<text x="285.6" y="201.3">6</text>
</g>
<text font-size="1.2" x="265.7" y="194.7">PORJECT</text>
<g font-size=".9">
<text x="117.1" y="16.7">VBAT</text>
<text x="182.2" y="17">VBAT</text>
<text x="120.4" y="31.2">D9</text>
<text x="184.5" y="31.4">D10</text>
<text x="118.8" y="41.7">R33</text>
<text x="119" y="46.2">2.2KR</text>
<text x="183.9" y="45.2">R34</text>
<text x="184.1" y="49.8">2.2KR</text>
<text x="85.2" y="58">[1]</text>
<text x="87.1" y="58.7">STATE</text>
<text x="114.4" y="56.1">Q9</text>
<text x="148.3" y="58.3">[1]</text>
<text x="151.2" y="59">NETLIGHT</text>
<text x="179.2" y="57">Q10</text>
<text x="111.3" y="63.3">DTC043ZEBTL</text>
<text x="176.4" y="63.6">DTC043ZEBTL</text>
<text x="53" y="107.8">U10</text>
<text x="51.3" y="110.4">TP_CON</text>
<text x="64.4" y="110.8">8</text>
<text x="64.4" y="113.4">7</text>
<text x="118.2" y="111">VBAT</text>
<text x="122.8" y="110.7">[1,3,5,6]</text>
<text x="64.4" y="116">6</text>
<text x="64.4" y="118.7">5</text>
<text x="118.2" y="116.3">PWR_ON/OFF</text>
<text x="118.2" y="118.9">USB_VBUS</text>
<text x="125.3" y="118.5">[1,2]</text>
<text x="126.8" y="115.7">[1,2]</text>
<text x="213.7" y="117.8">J3</text>
<text x="64.4" y="121.3">4</text>
<text x="64.4" y="123.9">3</text>
<text x="118.2" y="121.5">USB_DP_TEST</text>
<text x="118.2" y="124.2">USB_DM_TEST</text>
<text x="126.9" y="121.2">[1]</text>
<text x="127" y="123.8">[1]</text>
<text x="211.4" y="121.1" transform="rotate(-90 211.4 121.1)">1</text>
<text x="214" y="121.1" transform="rotate(-90 214 121.1)">2</text>
<text x="216.6" y="121.1" transform="rotate(-90 216.6 121.1)">3</text>
<text x="64.4" y="126.5">2</text>
<text x="64.4" y="129.2">1</text>
<text x="118.2" y="126.8">DBG_RXD</text>
<text x="118.2" y="129.4">DBG_TXD</text>
<text x="124.3" y="126.5">[1]</text>
<text x="124.3" y="129">[1]</text>
<text x="173.8" y="127">[1,4]</text>
<text x="176.5" y="127.6">VDD_EXT</text>
<text x="202.3" y="127">R35</text>
<text x="207.8" y="127">4.7KR</text>
<text x="70.2" y="136.2" transform="rotate(-90 70.2 136.2)">D11</text>
<text x="74.7" y="137.9" transform="rotate(-90 74.7 137.9)">ESD9L5.0ST5G</text>
<text x="77.4" y="136.2" transform="rotate(-90 77.4 136.2)">D12</text>
<text x="84.6" y="136.2" transform="rotate(-90 84.6 136.2)">D13</text>
<text x="89.1" y="137" transform="rotate(-90 89.1 137)">SD12</text>
<text x="92.5" y="135.5" transform="rotate(-90 92.5 135.5)">D14</text>
<text x="100.4" y="135.5" transform="rotate(-90 100.4 135.5)">D15</text>
<text x="108.2" y="135.5" transform="rotate(-90 108.2 135.5)">D16</text>
<text x="172.6" y="132.2">[1]</text>
<text x="174.9" y="132.9">BOOT_MODE</text>
<text x="81.7" y="138.4" transform="rotate(-90 81.7 138.4)">ESD9L5.0ST5G</text>
<text x="97.2" y="138.7" transform="rotate(-90 97.2 138.7)">ESD9X3.3ST5G</text>
<text x="105.1" y="138.7" transform="rotate(-90 105.1 138.7)">ESD9X3.3ST5G</text>
<text x="113" y="138.7" transform="rotate(-90 113 138.7)">ESD9X3.3ST5G</text>
<text x="212.3" y="138.3" transform="rotate(-90 212.3 138.3)">D17</text>
<text x="218.2" y="141.4" transform="rotate(-90 218.2 141.4)">ESD9X3.3ST5G</text>
<text x="202.2" y="194.9">DRAWN:</text>
<text x="219.5" y="194.7">DATED:</text>
<text x="235.4" y="194.7">TITLE:</text>
<text x="202.2" y="200.2">CHECKED:</text>
<text x="219.6" y="199.6">DATED:</text>
<text x="235.2" y="200">SIZE:</text>
<text x="248.2" y="200">REV:</text>
<text x="274.4" y="201.4">SHEET:</text>
<text x="279" y="201.4">OF</text>
</g>
</svg>
